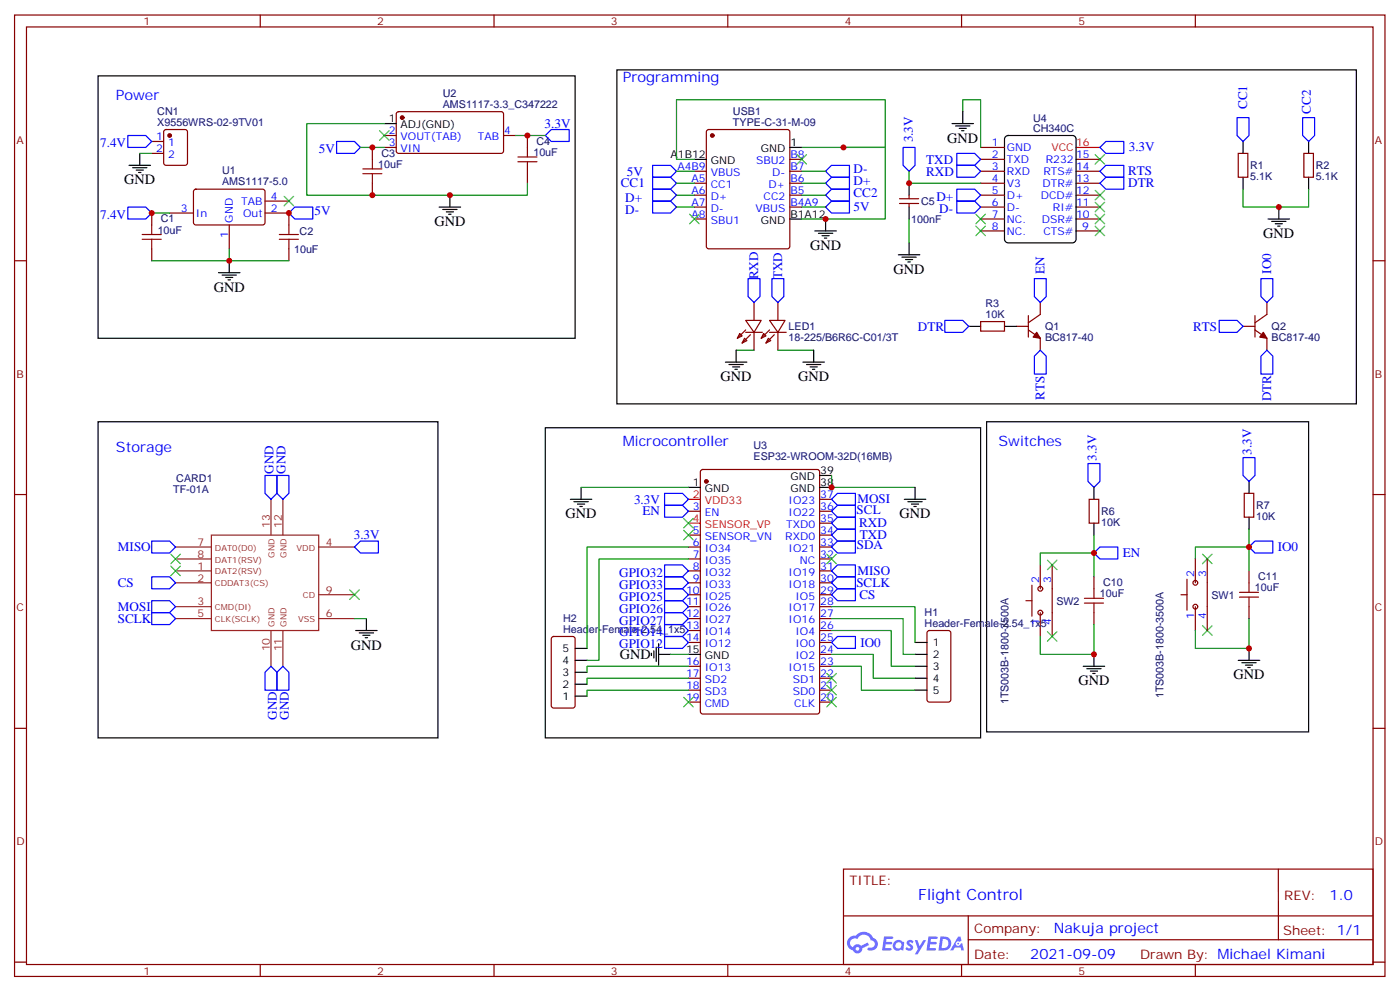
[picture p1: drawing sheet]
<svg xmlns="http://www.w3.org/2000/svg" width="414mm" height="293mm" viewBox="0 0 414 293" stroke-linecap="round" stroke-linejoin="round" font-family="sans-serif">
<g fill="none" stroke="#870000" stroke-width=".35">
<path d="M4.3 4.4h405.3v284.4h-405.3zM7.8 8h398.3v277.3h-398.3zM77 4.4v3.6M146.1 4.4v3.6M215.3 4.4v3.6M284.4 4.4v3.6M353.6 4.4v3.6M4.3 77.1h3.5M406.1 77.1h3.5M4.3 146.3h3.5M406.1 146.3h3.5M4.3 215.4h3.5"/>
<path d="M406.1 215.4h3.5M249.5 257h156.6v28.3h-156.6zM378.1 257.1v20.8M249.5 270.9h156.5M286.4 277.9h119.6M286.4 270.9v14.1M4.3 284.6h3.5M77 285.3v3.5M146.1 285.3v3.5M215.3 285.3v3.5M284.4 285.3v3.5M353.6 285.3v3.5"/>
<path d="M406.1 284.6h3.5"/>
</g>
<g fill="#5487ff">
<path d="M268.5 278.2a1.22 1.22 0 0 1 1.7 .3l-.4 .6a.47 .47 0 0 0-.3-.5 .47 .47 0 0 0-.5 .2l.1 .3a1.14 1.14 0 0 1 .8 1.7 1.14 1.14 0 0 1-1.9 0l-.2-.2 .5-.5 .7 .4a.29 .29 0 0 0 .3-.3 .29 .29 0 0 0-.3-.3 1.04 1.04 0 0 1-.5-1.7z"/>
<path d="M261.5 277h2.3l.4 .1-.2 .5-1.8 .1-.1 .9h1.5l.3 .3-.4 .4h-1.5l-.2 1.1h1.7l.2 .4-.2 .3h-2.6z"/>
<path d="M274.6 277h2.4l.3 .1-.1 .5-1.8 .1-.2 .9h1.6l.3 .3-.4 .4h-1.6l-.1 1.1h1.7l.2 .4-.2 .3h-2.7z"/>
<path d="M283.4 277h.7l.3 1.2-.6 .3a.69 .69 0 0 0-1 .3 .69 .69 0 0 0 .4 1 .69 .69 0 0 0 .9-.6l.5-.3 .6 2.2h-.8l-.3-.9h-1.7l-.5 .9h-.9z"/>
<path d="M270.6 278h.8l.6 1.9 1.1-1.9h.8l-2.5 4.2h-.8l.9-1.5z"/>
<path d="M278.2 277l-.6 4.1h1.3a2.11 2.11 0 0 0 2.5-2.1 2.11 2.11 0 0 0-2.6-2zM278.9 277.7a1.39 1.39 0 0 1 1.7 1.4 1.39 1.39 0 0 1-1.8 1.3h-.3z"/>
<path d="M264.5 278.6a1.54 1.54 0 0 0-.1 2.1 1.54 1.54 0 0 0 2.1 .2l.7 .2 .2-2.3-.1-.2-.4-.1a1.49 1.49 0 0 0-2.4 .1zM264.7 279.6a.95 .95 0 0 1 1.9 0 .95 .95 0 0 1-1.9 0z"/>
<path d="M251.2 277.3a2.18 2.18 0 0 0 1.1 3.8 1.44 1.44 0 0 0 1.6 .9 1.44 1.44 0 0 0 1.1-1.5l2.1-1-.5-.7-1.9 .9a1.47 1.47 0 0 0-2.4 .5 1.39 1.39 0 0 1-.7-2 1.39 1.39 0 0 1 2-.5 2.12 2.12 0 0 1 2.2-1.3 2.12 2.12 0 0 1 1.8 1.7 1.14 1.14 0 0 1 1.1 1.4 1.14 1.14 0 0 1-1.6 .8 .43 .43 0 0 0-.5 .3 .43 .43 0 0 0 .4 .5 1.98 1.98 0 0 0 2.5-1.2 1.98 1.98 0 0 0-1.3-2.5 3.1 3.1 0 0 0-5.2-.7l-.9 .1zM253.1 280.6a.55 .55 0 0 1 1.1 0 .55 .55 0 0 1-1.1 0z"/>
<circle cx="283.4" cy="279.1" r=".26"/>
</g>
<g fill="none" stroke="#000" stroke-width=".35">
<path d="M29 22.4h141.1v77.6h-141.1zM113.7 36.5h3.5M182.5 20.7h218.7v98.8h-218.7zM281.6 36.5h6.3M282.6 37.3h4.3M283.7 38h2.1M284.4 38.7h.7M284.8 33v3.5M38.2 48.9h6.3M39.2 49.6h4.3M40.3 50.3h2.1M41 51h.7"/>
<path d="M41.3 45.4v3.5M133.1 57.7v3.5M205.4 47.1h3.5M233.6 43.6h3.5M268.9 54.2v3.5M297.3 40.5l.9-.4h19l.9 .4 .2 .6v29.7l-.5 .8-.6 .2h-19l-.9-.5-.2-.5v-29.7zM367.7 41.8v3.6M367.7 52.4v3.6M387.1 41.8v3.6M387.1 52.4v3.6M67.8 77.1v3.5M129.9 61.2h6.3"/>
<path d="M131 61.9h4.2M132 62.7h2.1M132.7 63.4h.7M233.6 64.8h3.5M241 68.3h6.4M242.1 69h4.2M243.1 69.7h2.2M243.8 70.4h.7M244.2 64.8v3.5M265.7 75.4h6.4M266.8 76.1h4.2M267.8 76.8h2.1"/>
<path d="M268.5 77.5h.7M268.9 61.2v3.6M268.9 71.8v3.6M375.1 64.8h6.3M376.1 65.5h4.3M377.2 66.2h2.1M377.9 66.9h.7M378.2 61.2v3.6M64.6 80.6h6.4M65.7 81.4h4.2M66.7 82.1h2.2M67.5 82.8h.7"/>
<path d="M286.5 96.5h3.6M297.1 96.5h3.5M214.6 107.1h6.3M215.6 107.8h4.3M216.7 108.5h2.1M217.4 109.2h.7M217.7 103.6v3.5M237.5 107.1h6.3M238.5 107.8h4.3M239.6 108.5h2.1M240.3 109.2h.7M240.7 103.6v3.5"/>
<path d="M29 124.7h100.5v93.5h-100.5zM161.3 126.5h128.8v91.7h-128.8zM291.8 124.7h95.3v91.8h-95.3zM168.7 147.7h6.3M169.8 148.4h4.2M170.8 149.1h2.1M171.5 149.8h.7M171.9 144.1v3.6M203.6 144.1h3.6M242.4 144.1h3.6M242.4 140.6h3.6M267.5 147.7h6.3"/>
<path d="M268.5 148.4h4.3M269.6 149.1h2.1M270.3 149.8h.7M270.7 144.1v3.6M323.6 144.1v3.6M323.6 154.7v3.6M369.4 142.4v3.5M369.4 153v3.5M105.2 186.5h6.3M106.3 187.2h4.2M107.3 187.9h2.1M108 188.6h.7"/>
<path d="M108.4 183v3.5M170.1 195.3h3.5M170.1 198.8h3.5M170.1 191.8h3.5M192.7 193.2v.7M193.4 192.5v2.1M194.1 191.4v4.3M194.8 193.5h3.5M194.8 190.4v6.3M203.6 193.5h3.6M270.7 193.5h3.5M270.7 197.1h3.5"/>
<path d="M270.7 190h3.5M320.4 197.1h6.3M321.5 197.8h4.2M322.5 198.5h2.1M323.2 199.2h.7M323.6 193.5v3.6M366.3 195.3h6.3M367.3 196h4.2M368.4 196.7h2.1M369.1 197.4h.7M369.4 191.8v3.5M170.1 205.9h3.5"/>
<path d="M170.1 202.4h3.5M270.7 200.6h3.5M270.7 204.1h3.5"/>
</g>
<g fill="none" stroke="#870000" stroke-width=".35">
<path d="M48.6 38.5l.5-.2h5.7l.6 .4 .1 9.5-.5 .6-5.9 .1-.6-.5-.1-9.4zM117.4 33.2l.5-.2 30.6 .1 .4 .6v11.2l-.7 .5-30.6-.1-.4-.6v-11zM209.1 38.5l.5-.2h23.3l.5 .2 .2 .5v33.9l-.2 .5-.5 .2h-23.3l-.5-.2-.2-.5v-33.9zM44.9 41.8h3.5M44.9 45.4h3.5M57.5 56.2l.4-.2h20.1l.4 .7-.1 9.4-.6 .4h-20l-.5-.7v-9.1zM78.4 59.5h7M110.1 43.6v3.5M110.1 54.2v3.5M113.7 40.1h3.5M113.7 43.6h3.5M148.9 40.1h3.6"/>
<path d="M156 40.1v3.5M156 50.7v3.5M205.4 50.7h3.5M205.4 54.2h3.5M205.4 57.7h3.5M233.6 50.7h3.5M233.6 54.2h3.5M233.6 57.7h3.5M233.6 47.1h3.5M266.1 58.8h5.6M268.9 57.7v1.1M290.1 43.6h7"/>
<path d="M290.1 50.7h7M290.1 54.2h7M290.1 57.7h7M290.1 47.1h7M318.3 50.7h7M318.3 54.2h7M318.3 57.7h7M318.3 47.1h7M366.3 45.4h2.8v7h-2.8zM385.7 45.4h2.8v7h-2.8zM44.9 63v3.5M44.9 73.6v3.5"/>
<path d="M50.2 63h7M67.8 66.5v7.1M78.4 63h7v3.5M85.4 73.6v3.5M205.4 61.2h3.5M205.4 64.8h3.5M233.6 61.2h3.5M266.1 60.2h5.6M268.9 60.2v1M290.1 61.2h7M290.1 64.8h7M290.1 68.3h7"/>
<path d="M318.3 61.2h7M318.3 64.8h7M318.3 68.3h7M218.8 98.6l.7 .7-1.4 .7zM220.6 94.8h4.5l-2.1 3.5zM220.6 97.6l-2.5 2.4M220.6 98.3h4.9M222 99l-2.5 2.5M223 89.5v5.3M223 98.3v5.3M225.8 98.6l.8 .7-1.5 .7zM227.6 94.8h4.6l-2.1 3.5z"/>
<path d="M227.6 98.3h5M227.6 97.6l-2.5 2.4M229 99l-2.4 2.5M230.1 89.5v5.3M230.1 98.3v5.3M290.1 95.1h7v2.8h-7zM300.6 96.5h3.6M304.2 97.6l3.5 2.4v3.6M304.2 93.3v6.4M307.7 89.5v3.5l-3.5 2.5M367.7 96.5h3.5M371.2 97.6l3.5 2.4v3.6"/>
<path d="M371.2 93.3v6.4M374.7 89.5v3.5l-3.5 2.5M220.2 100l.7 .8-1.4 .7zM227.3 100l.7 .8-1.4 .7zM207.4 139.1l.5-.2h33.8l.7 .4v71.2l-.4 .6-34.1 .1-.7-.5v-71.1zM203.6 151.2h3.6M203.6 158.3h3.6M242.4 151.2h3.6M242.4 158.3h3.6M242.4 154.7h3.6M242.4 147.7h3.6M322.2 147.7h2.8v7h-2.8z"/>
<path d="M368 145.9h2.8v7.1h-2.8zM203.6 161.8h3.6M203.6 165.3h3.6M203.6 168.8h3.6M203.6 172.4h3.6M203.6 175.9h3.6M203.6 179.4h3.6M242.4 161.8h3.6M242.4 165.3h3.6M242.4 168.8h3.6M242.4 172.4h3.6M242.4 175.9h3.6"/>
<path d="M242.4 179.4h3.6M303.5 177.7h1.7M305.2 173.1v9.1M307.7 167.1v7M311.2 167.1v21.1M323.6 170.6v3.5M349.3 175.9h1.8M351.1 171.3v9.2M353.6 165.3v7.1M353.6 179.4v7.1M357.1 165.3v21.2M369.4 168.8v3.6"/>
<path d="M369.4 179.4v3.6M163.3 188.4l.5-.2h5.6l.7 .5v20l-.5 .7h-5.8l-.7-.5v-20zM203.6 183h3.6M203.6 186.5h3.6M203.6 190h3.6M203.6 197.1h3.6M242.4 183h3.6M242.4 186.5h3.6M242.4 190h3.6M242.4 197.1h3.6M242.4 193.5h3.6M274.4 186.7l.5-.2h5.6l.7 .4v20l-.4 .7h-5.9l-.7-.4v-20z"/>
<path d="M307.7 181.2v7M323.6 181.2v3.5M203.6 200.6h3.6M203.6 204.1h3.6M203.6 207.6h3.6M242.4 200.6h3.6M242.4 204.1h3.6M242.4 207.6h3.6"/>
<circle cx="307.7" cy="174.1" r=".71"/>
<circle cx="353.6" cy="172.4" r=".71"/>
<circle cx="353.6" cy="179.4" r=".71"/>
<circle cx="307.7" cy="181.2" r=".71"/>
</g>
<g fill="#870000" stroke="#870000" stroke-width=".35">
<path d="M306.6 98.3l1.1 1.7-2.1-.3z"/>
<path d="M373.7 98.3l1 1.7-2.1-.3z"/>
<circle cx="50.2" cy="40.1" r=".53"/>
<circle cx="119" cy="34.8" r=".53"/>
<circle cx="208.9" cy="142.4" r=".53"/>
<circle cx="210.7" cy="40.1" r=".53"/>
</g>
<g fill="none" stroke="#00f" stroke-width=".35">
<path d="M365.9 34.8h3.5v5.3l-1.7 1.7-1.8-1.7zM385.3 34.8h3.5v5.3l-1.7 1.7-1.8-1.7zM37.8 40.1h5.3l1.8 1.7-1.8 1.8h-5.3zM99.6 41.8h5.2l1.8 1.8-1.8 1.8h-5.2zM161.3 40.1l1.8-1.8h5.2v3.5h-5.2zM193 48.9h5.3l1.8 1.8-1.8 1.7h-5.3zM193 52.4h5.3l1.8 1.8-1.8 1.8h-5.3zM193 56h5.3l1.8 1.7-1.8 1.8h-5.3zM193 59.5h5.3l1.8 1.7-1.8 1.8h-5.3zM244.2 57.7l1.8-1.7h5.2v3.5h-5.2zM244.2 54.2l1.8-1.8h5.2v3.6h-5.2zM246 48.9h5.2v3.5h-5.2l-1.8-1.7z"/>
<path d="M267.1 43.6h3.6v5.3l-1.8 1.8-1.8-1.8zM283 45.4h5.3l1.8 1.7-1.8 1.8h-5.3zM283 48.9h5.3l1.8 1.8-1.8 1.7h-5.3zM283 56h5.3l1.8 1.7-1.8 1.8h-5.3zM283 59.5h5.3l1.8 1.7-1.8 1.8h-5.3zM325.3 43.6l1.8-1.8h5.3v3.6h-5.3zM325.3 50.7l1.8-1.8h5.3v3.5h-5.3zM327.1 52.4h5.3v3.6h-5.3l-1.8-1.8zM37.8 61.2h5.3l1.8 1.8-1.8 1.8h-5.3zM85.4 63l1.8-1.8h5.3v3.6h-5.3zM244.2 61.2l1.8-1.7h5.2v3.5h-5.2zM221.3 82.4h3.5v5.3l-1.8 1.8-1.7-1.8z"/>
<path d="M228.3 82.4h3.5v5.3l-1.7 1.8-1.8-1.8zM279.5 94.8h5.3l1.7 1.7-1.7 1.8h-5.3zM305.9 82.4h3.6v5.3l-1.8 1.8-1.8-1.8zM360.6 94.8h5.3l1.8 1.7-1.8 1.8h-5.3zM373 82.4h3.5v5.3l-1.8 1.8-1.7-1.8zM307.7 103.6l1.8 1.7v5.3h-3.6v-5.3zM374.7 103.6l1.8 1.7v5.3h-3.5v-5.3zM321.8 137.1h3.5v5.3l-1.7 1.7-1.8-1.7zM367.7 135.3h3.5v5.3l-1.8 1.8-1.7-1.8zM78.4 140.6h3.5v5.3l-1.7 1.8-1.8-1.8zM81.9 140.6h3.5v5.3l-1.7 1.8-1.8-1.8zM196.6 145.9h5.3l1.7 1.8-1.7 1.7h-5.3z"/>
<path d="M196.6 149.4h5.3l1.7 1.8-1.7 1.8h-5.3zM246 154.7l1.7-1.7h5.3v3.5h-5.3zM246 158.3l1.7-1.8h5.3v3.5h-5.3zM246 147.7l1.7-1.8h5.3v3.5h-5.3zM247.7 149.4h5.3v3.6h-5.3l-1.7-1.8zM44.9 160h5.3l1.7 1.8-1.7 1.7h-5.3zM44.9 177.7h5.3l1.7 1.7-1.7 1.8h-5.3zM44.9 170.6h5.3l1.7 1.8-1.7 1.7h-5.3zM104.8 161.8l1.8-1.8h5.3v3.5h-5.3zM196.6 167.1h5.3l1.7 1.7-1.7 1.8h-5.3zM196.6 170.6h5.3l1.7 1.8-1.7 1.7h-5.3zM196.6 174.1h5.3l1.7 1.8-1.7 1.8h-5.3z"/>
<path d="M196.6 177.7h5.3l1.7 1.7-1.7 1.8h-5.3zM246 168.8l1.7-1.7h5.3v3.5h-5.3zM246 172.4l1.7-1.8h5.3v3.5h-5.3zM246 175.9l1.7-1.8h5.3v3.6h-5.3zM246 161.8l1.7-1.8h5.3v3.5h-5.3zM323.6 163.5l1.7-1.7h5.3v3.5h-5.3zM369.4 161.8l1.8-1.8h5.3v3.5h-5.3zM44.9 181.2h5.3l1.7 1.8-1.7 1.7h-5.3zM80.2 197.1l1.7 1.7v5.3h-3.5v-5.3zM83.7 197.1l1.7 1.7v5.3h-3.5v-5.3zM196.6 181.2h5.3l1.7 1.8-1.7 1.7h-5.3zM196.6 184.7h5.3l1.7 1.8-1.7 1.7h-5.3z"/>
<path d="M196.6 188.2h5.3l1.7 1.8-1.7 1.8h-5.3zM246 190l1.7-1.8h5.3v3.6h-5.3z"/>
</g>
<g fill="none" stroke="#a10000" stroke-width=".35">
<path d="M107.3 51.4h5.7M107.3 50h5.7M110.1 47.1v2.9M110.1 51.4v2.8M153.2 47.8h5.6M153.2 46.4h5.6M156 43.6v2.8M156 47.8v2.9M42.1 70.8h5.6M42.1 69.4h5.6M44.9 66.5v2.9M44.9 70.8v2.8"/>
<path d="M82.6 70.8h5.7M82.6 69.4h5.7M85.4 66.5v2.9M85.4 70.8v2.8M320.7 178.4h5.7M320.7 177h5.7M323.6 174.1v2.9M323.6 178.4v2.8M366.6 176.6h5.7M366.6 175.2h5.7M369.4 172.4v2.8M369.4 176.6v2.8"/>
</g>
<g fill="none" stroke="#008700" stroke-width=".35">
<path d="M113.7 36.5h-23v21.2h65.3v-3.5M284.8 33v-3.5h5.3v14.1M41.3 45.4h3.6M106.6 43.6h7.1M152.5 40.1h8.8M200.1 50.7h5.3M200.1 54.2h5.3M200.1 57.7h5.3M237.1 43.6h24.7v-14.1h-61.7v17.6h5.3M237.1 50.7h7.1M237.1 54.2h7.1M237.1 57.7h7.1"/>
<path d="M249.5 43.6h12.3v21.2h-24.7M268.9 50.7v3.5h21.2M367.7 56v5.2h19.4v-5.2M44.9 63h5.3M44.9 77.1h40.5M67.8 73.6v3.5M200.1 61.2h5.3M237.1 61.2h7.1M268.9 64.8v7M217.7 103.6h5.3M230.1 103.6h10.6M171.9 144.1h31.7"/>
<path d="M246 140.6v3.5h24.7M323.6 158.3v5.2M369.4 156.5v5.3M203.6 161.8h-30v30M203.6 165.3h-26.4v30h-3.6M246 179.4h24.7v10.6M307.7 167.1v-3.6h15.9v7.1M353.6 165.3v-3.5h15.8v7M104.8 183h3.6M198.3 193.5h5.3M203.6 197.1h-30v1.7M246 183h21.1v10.5h3.6"/>
<path d="M246 186.5h17.6v10.6h7.1M246 193.5h12.3v7.1h12.4M246 197.1h8.8v7h15.9M323.6 184.7v8.8h-15.9v-5.3M369.4 183v8.8h-15.8v-5.3M203.6 200.6h-30v1.8M203.6 204.1h-30v1.8"/>
</g>
<path d="M318.3 43.6h7M203.6 147.7h3.6M203.6 154.7h3.6" fill="none" stroke="#f00" stroke-width=".35"/>
<g fill="none" stroke="#3c3" stroke-width=".35">
<path d="M112.3 38.7l2.8 2.8M115.1 38.7l-2.8 2.8M84 58.1l2.9 2.8M86.9 58.1l-2.9 2.8M235.7 45.7l2.8 2.8M238.5 45.7l-2.8 2.8M323.9 56.3l2.8 2.8M323.9 59.8l2.8 2.9M323.9 45.7l2.8 2.8M326.7 56.3l-2.8 2.8M326.7 59.8l-2.8 2.9M326.7 45.7l-2.8 2.8"/>
<path d="M204 63.4l2.8 2.8M206.8 63.4l-2.8 2.8M288.6 63.4l2.9 2.8M288.6 66.9l2.9 2.8M291.5 63.4l-2.9 2.8M291.5 66.9l-2.9 2.8M323.9 63.4l2.8 2.8M323.9 66.9l2.8 2.8M326.7 63.4l-2.8 2.8M326.7 66.9l-2.8 2.8M202.2 153.3l2.8 2.8M202.2 156.8l2.8 2.9"/>
<path d="M205 153.3l-2.8 2.8M205 156.8l-2.8 2.9M50.5 163.9l2.8 2.8M50.5 167.4l2.8 2.9M53.3 163.9l-2.8 2.8M53.3 167.4l-2.8 2.9M103.4 174.5l2.9 2.8M106.3 174.5l-2.9 2.8M244.5 163.9l2.9 2.8M247.4 163.9l-2.9 2.8M309.8 165.7l2.8 2.8M312.6 165.7l-2.8 2.8"/>
<path d="M355.7 163.9l2.8 2.8M358.5 163.9l-2.8 2.8M244.5 199.2l2.9 2.8M247.4 199.2l-2.9 2.8M309.8 186.8l2.8 2.9M312.6 186.8l-2.8 2.9M355.7 185.1l2.8 2.8M358.5 185.1l-2.8 2.8M202.2 206.2l2.8 2.9M205 206.2l-2.8 2.9M244.5 206.2l2.9 2.9M244.5 202.7l2.9 2.8"/>
<path d="M247.4 206.2l-2.9 2.9M247.4 202.7l-2.9 2.8"/>
</g>
<g fill="none" stroke="#8c2424" stroke-width=".35">
<path d="M62.5 158.3h31.8v28.2h-31.8zM80.2 147.7v10.6M83.7 147.7v10.6M51.9 168.8h10.6M51.9 172.4h10.6M51.9 179.4h10.6M51.9 161.8h10.6M51.9 165.3h10.6M94.3 161.8h10.5M94.3 175.9h10.5M51.9 183h10.6M80.2 186.5v10.6"/>
<path d="M83.7 186.5v10.6M94.3 183h10.5"/>
</g>
<g fill="#c00">
<circle cx="44.9" cy="63" r=".88"/>
<circle cx="67.8" cy="77.1" r=".88"/>
<circle cx="85.4" cy="63" r=".88"/>
<circle cx="110.1" cy="43.6" r=".88"/>
<circle cx="156" cy="40.1" r=".88"/>
<circle cx="133.1" cy="57.7" r=".88"/>
<circle cx="378.2" cy="61.2" r=".88"/>
<circle cx="268.9" cy="54.2" r=".88"/>
<circle cx="323.6" cy="163.5" r=".88"/>
<circle cx="369.4" cy="161.8" r=".88"/>
<circle cx="369.4" cy="191.8" r=".88"/>
<circle cx="323.6" cy="193.5" r=".88"/>
<circle cx="249.5" cy="43.6" r=".88"/>
<circle cx="244.2" cy="64.8" r=".88"/>
<circle cx="110.1" cy="57.7" r=".88"/>
<circle cx="246" cy="144.1" r=".88"/>
</g>
<text font-size="4.6" fill="#00f" x="271.6" y="266.1">Flight Control</text>
<g font-size="4.2" fill="#00f">
<text x="34.3" y="29.5">Power</text>
<text x="184.2" y="24.2">Programming</text>
<text x="184.2" y="131.8">Microcontroller</text>
<text x="295.3" y="131.8">Switches</text>
<text x="34.3" y="133.6">Storage</text>
<text x="393.3" y="266.3">1.0</text>
<text x="311.7" y="275.9">Nakuja project</text>
<text x="304.7" y="283.7">2021-09-09</text>
</g>
<g font-size="4.2">
<text x="280.2" y="42.2">GND</text>
<text x="36.8" y="54.5">GND</text>
<text x="128.5" y="66.9">GND</text>
<text x="373.7" y="70.4">GND</text>
<text x="239.6" y="73.9">GND</text>
<text x="264.3" y="81">GND</text>
<text x="63.2" y="86.3">GND</text>
<text x="213.1" y="112.7">GND</text>
<text x="236.1" y="112.7">GND</text>
<text x="167.3" y="153.3">GND</text>
<text x="266.1" y="153.3">GND</text>
<text x="103.8" y="192.1">GND</text>
<text x="183.3" y="194.9">GND</text>
<text x="319" y="202.7">GND</text>
<text x="364.8" y="200.9">GND</text>
</g>
<g font-size="3.9" fill="#00f">
<text x="368.9" y="32.3" transform="rotate(-90 368.9 32.3)">CC1</text>
<text x="387.7" y="33.6" transform="rotate(-90 387.7 33.6)">CC2</text>
<text x="161.1" y="37.8">3.3V</text>
<text x="29.6" y="43.6">7.4V</text>
<text x="94.3" y="45.4">5V</text>
<text x="270" y="42.1" transform="rotate(-90 270 42.1)">3.3V</text>
<text x="333.9" y="44.8">3.3V</text>
<text x="185.4" y="51.9">5V</text>
<text x="252.5" y="51.3">D-</text>
<text x="274" y="48.4">TXD</text>
<text x="274" y="52">RXD</text>
<text x="333.7" y="51.9">RTS</text>
<text x="183.6" y="55.4">CC1</text>
<text x="184.9" y="59.7">D+</text>
<text x="252.5" y="58.4">CC2</text>
<text x="252.5" y="54.8">D+</text>
<text x="276.9" y="59.5">D+</text>
<text x="333.7" y="55.4">DTR</text>
<text x="29.6" y="64.8">7.4V</text>
<text x="93" y="63.7">5V</text>
<text x="184.9" y="63.2">D-</text>
<text x="252.4" y="62.5">5V</text>
<text x="277.8" y="63.1">D-</text>
<text x="224.3" y="82.6" transform="rotate(-90 224.3 82.6)">RXD</text>
<text x="231.3" y="82.6" transform="rotate(-90 231.3 82.6)">TXD</text>
<text x="308.9" y="80.9" transform="rotate(-90 308.9 80.9)">EN</text>
<text x="376" y="80.9" transform="rotate(-90 376 80.9)">IO0</text>
<text x="271.5" y="97.8">DTR</text>
<text x="352.9" y="97.8">RTS</text>
<text x="309" y="118.4" transform="rotate(-90 309 118.4)">RTS</text>
<text x="376" y="118.6" transform="rotate(-90 376 118.6)">DTR</text>
<text x="324.3" y="136.3" transform="rotate(-90 324.3 136.3)">3.3V</text>
<text x="370.2" y="134.5" transform="rotate(-90 370.2 134.5)">3.3V</text>
<text x="80.9" y="140.1" transform="rotate(-90 80.9 140.1)">GND</text>
<text x="84.4" y="140.1" transform="rotate(-90 84.4 140.1)">GND</text>
<text x="187.6" y="149">3.3V</text>
<text x="253.6" y="148.9">MOSI</text>
<text x="190" y="152.4">EN</text>
<text x="253.4" y="151.9">SCL</text>
<text x="254.1" y="155.9">RXD</text>
<text x="104.6" y="159.5">3.3V</text>
<text x="254.3" y="159.4">TXD</text>
<text x="34.9" y="163">MISO</text>
<text x="253.4" y="162.5">SDA</text>
<text x="332.1" y="164.8">EN</text>
<text x="378" y="163">IO0</text>
<text x="34.9" y="173.7">CS</text>
<text x="183.2" y="170.6">GPIO32</text>
<text x="253.3" y="173.5">SCLK</text>
<text x="253.6" y="170.1">MISO</text>
<text x="183.2" y="174.1">GPIO33</text>
<text x="183.2" y="177.7">GPIO25</text>
<text x="254.2" y="177.1">CS</text>
<text x="34.9" y="184.3">SCLK</text>
<text x="34.9" y="180.7">MOSI</text>
<text x="183.2" y="181.2">GPIO26</text>
<text x="183.2" y="184.7">GPIO27</text>
<text x="183.2" y="188.2">GPIO14</text>
<text x="183.2" y="191.8">GPIO12</text>
<text x="254.5" y="191.2">IO0</text>
<text x="81.9" y="212.8" transform="rotate(-90 81.9 212.8)">GND</text>
<text x="85.5" y="212.8" transform="rotate(-90 85.5 212.8)">GND</text>
</g>
<g font-size="3.9" fill="#800">
<text x="251.2" y="261.6">TITLE:</text>
<text x="379.9" y="266.3">REV:</text>
<text x="288.2" y="275.8">Company:</text>
<text x="379.5" y="276.4">Sheet: 1/1</text>
<text x="288.2" y="283.5">Date:</text>
<text x="337.2" y="283.6">Drawn By: Michael Kimani</text>
</g>
<g font-size="3.2" fill="#800">
<text x="42.4" y="7.4">1</text>
<text x="111.5" y="7.4">2</text>
<text x="180.7" y="7.4">3</text>
<text x="249.8" y="7.4">4</text>
<text x="319" y="7.4">5</text>
<text x="4.8" y="42.5">A</text>
<text x="406.6" y="42.5">A</text>
<text x="4.8" y="111.7">B</text>
<text x="406.6" y="111.7">B</text>
<text x="4.8" y="180.8">C</text>
<text x="406.6" y="180.8">C</text>
<text x="4.8" y="250">D</text>
<text x="406.6" y="250">D</text>
<text x="42.4" y="288.3">1</text>
<text x="111.5" y="288.3">2</text>
<text x="180.7" y="288.3">3</text>
<text x="249.8" y="288.3">4</text>
<text x="319" y="288.3">5</text>
</g>
<g font-size="3.2" fill="#000080">
<text x="131" y="28.8">U2</text>
<text x="46.5" y="33.9">CN1</text>
<text x="131" y="32">AMS1117-3.3_C347222</text>
<text x="216.8" y="34.1">USB1</text>
<text x="305.6" y="36">U4</text>
<text x="46.5" y="37.1">X9556WRS-02-9TV01</text>
<text x="216.8" y="37.3">TYPE-C-31-M-09</text>
<text x="305.6" y="38.9">CH340C</text>
<text x="112.8" y="46.3">C3</text>
<text x="157.8" y="46.2">10uF</text>
<text x="158.7" y="42.8">C4</text>
<text x="65.7" y="51.5">U1</text>
<text x="111.9" y="49.7">10uF</text>
<text x="369.8" y="53.2">5.1K</text>
<text x="369.8" y="50">R1</text>
<text x="389.2" y="53.2">5.1K</text>
<text x="389.2" y="50">R2</text>
<text x="65.7" y="54.7">AMS1117-5.0</text>
<text x="47.6" y="65.7">C1</text>
<text x="269.5" y="65.9">100nF</text>
<text x="272.4" y="60.7">C5</text>
<text x="46.6" y="69.1">10uF</text>
<text x="88.6" y="69.5">C2</text>
<text x="87" y="74.8">10uF</text>
<text x="291.5" y="94.1">10K</text>
<text x="291.5" y="90.9">R3</text>
<text x="233.3" y="100.9">18-225/B6R6C-C01/3T</text>
<text x="233.3" y="97.7">LED1</text>
<text x="309.1" y="100.8">BC817-40</text>
<text x="309.1" y="97.7">Q1</text>
<text x="376.1" y="100.8">BC817-40</text>
<text x="376.1" y="97.7">Q2</text>
<text x="222.9" y="135.9">ESP32-WROOM-32D(16MB)</text>
<text x="222.9" y="132.8">U3</text>
<text x="52.2" y="142.5">CARD1</text>
<text x="51.2" y="145.9">TF-01A</text>
<text x="325.7" y="155.5">10K</text>
<text x="325.7" y="152.3">R6</text>
<text x="371.5" y="153.8">10K</text>
<text x="371.5" y="150.6">R7</text>
<text x="326.3" y="173.3">C10</text>
<text x="372.1" y="171.5">C11</text>
<text x="312.5" y="178.8">SW2</text>
<text x="325.3" y="176.7">10uF</text>
<text x="358.3" y="177.1">SW1</text>
<text x="371.2" y="174.9">10uF</text>
<text x="166.6" y="184">H2</text>
<text x="273.5" y="185.4">Header-Female-2.54_1x5</text>
<text x="273.5" y="182.2">H1</text>
<text x="166.6" y="187.2">Header-Female-2.54_1x5</text>
<text x="298.2" y="208.3" transform="rotate(-90 298.2 208.3)">1TS003B-1800-3500A</text>
<text x="344.1" y="206.5" transform="rotate(-90 344.1 206.5)">1TS003B-1800-3500A</text>
</g>
<g font-size="3.2" fill="#00f">
<text x="46.2" y="41.5">1</text>
<text x="115" y="39.7">2</text>
<text x="118.5" y="41.5">VOUT(TAB)</text>
<text x="141.3" y="41.5">TAB</text>
<text x="149.1" y="39.7">4</text>
<text x="46.2" y="45">2</text>
<text x="49.7" y="43.3">1</text>
<text x="49.7" y="46.8">2</text>
<text x="115" y="43.3">3</text>
<text x="118.5" y="45">VIN</text>
<text x="233.8" y="46.8">B8</text>
<text x="293.3" y="46.8">2</text>
<text x="293.3" y="43.3">1</text>
<text x="297.8" y="44.7">GND</text>
<text x="318.3" y="46.8">15</text>
<text x="200.4" y="50.3">A4B9</text>
<text x="204.6" y="53.8">A5</text>
<text x="210.2" y="52.1">VBUS</text>
<text x="223.6" y="48.5">SBU2</text>
<text x="228.4" y="52.1">D-</text>
<text x="233.8" y="53.8">B6</text>
<text x="233.8" y="50.3">B7</text>
<text x="293.3" y="53.8">4</text>
<text x="293.3" y="50.3">3</text>
<text x="297.8" y="51.7">RXD</text>
<text x="297.8" y="48.2">TXD</text>
<text x="308.6" y="51.7">RTS#</text>
<text x="309.3" y="48.2">R232</text>
<text x="318.3" y="50.3">14</text>
<text x="318.3" y="53.8">13</text>
<text x="80.2" y="59.1">4</text>
<text x="204.6" y="57.4">A6</text>
<text x="210.2" y="55.6">CC1</text>
<text x="210.2" y="59.1">D+</text>
<text x="225.9" y="59.1">CC2</text>
<text x="227.3" y="55.6">D+</text>
<text x="233.8" y="57.4">B5</text>
<text x="293.3" y="57.4">5</text>
<text x="297.8" y="58.8">D+</text>
<text x="297.8" y="55.2">V3</text>
<text x="307.9" y="58.8">DCD#</text>
<text x="308.4" y="55.2">DTR#</text>
<text x="318.3" y="57.4">12</text>
<text x="53.4" y="62.7">3</text>
<text x="57.9" y="64.1">In</text>
<text x="68.9" y="65.8" transform="rotate(-90 68.9 65.8)">GND</text>
<text x="71.4" y="60.5">TAB</text>
<text x="71.9" y="64.1">Out</text>
<text x="80.2" y="62.7">2</text>
<text x="204.6" y="60.9">A7</text>
<text x="204.6" y="64.4">A8</text>
<text x="210.2" y="62.7">D-</text>
<text x="223.5" y="62.7">VBUS</text>
<text x="233.8" y="60.9">B4A9</text>
<text x="293.3" y="64.4">7</text>
<text x="293.3" y="60.9">6</text>
<text x="297.8" y="65.8">NC.</text>
<text x="297.8" y="62.3">D-</text>
<text x="308.2" y="65.8">DSR#</text>
<text x="311.4" y="62.3">RI#</text>
<text x="318.3" y="60.9">11</text>
<text x="318.3" y="64.4">10</text>
<text x="67.5" y="70.3" transform="rotate(-90 67.5 70.3)">1</text>
<text x="210.2" y="66.2">SBU1</text>
<text x="293.3" y="67.9">8</text>
<text x="297.8" y="69.4">NC.</text>
<text x="308.6" y="69.4">CTS#</text>
<text x="320" y="67.9">9</text>
<text x="233.3" y="149.1">IO23</text>
<text x="242.6" y="147.3">37</text>
<text x="205" y="150.8">3</text>
<text x="208.5" y="152.6">EN</text>
<text x="233.3" y="152.6">IO22</text>
<text x="242.6" y="154.4">35</text>
<text x="242.6" y="150.8">36</text>
<text x="205" y="157.9">5</text>
<text x="205" y="161.4">6</text>
<text x="208.5" y="159.7">SENSOR_VN</text>
<text x="232.3" y="159.7">RXD0</text>
<text x="232.5" y="156.1">TXD0</text>
<text x="242.6" y="161.4">33</text>
<text x="242.6" y="157.9">34</text>
<text x="205" y="165">7</text>
<text x="208.5" y="163.2">IO34</text>
<text x="208.5" y="166.7">IO35</text>
<text x="233.3" y="163.2">IO21</text>
<text x="236.5" y="166.7">NC</text>
<text x="242.6" y="165">32</text>
<text x="205" y="168.5">8</text>
<text x="205" y="172">9</text>
<text x="208.5" y="170.3">IO32</text>
<text x="208.5" y="173.8">IO33</text>
<text x="233.3" y="173.8">IO18</text>
<text x="233.3" y="170.3">IO19</text>
<text x="242.6" y="172">30</text>
<text x="242.6" y="168.5">31</text>
<text x="307.3" y="172.4" transform="rotate(-90 307.3 172.4)">2</text>
<text x="310.9" y="172.4" transform="rotate(-90 310.9 172.4)">3</text>
<text x="353.2" y="170.6" transform="rotate(-90 353.2 170.6)">2</text>
<text x="356.7" y="170.6" transform="rotate(-90 356.7 170.6)">3</text>
<text x="202.9" y="175.5">10</text>
<text x="202.9" y="179.1">11</text>
<text x="208.5" y="177.3">IO25</text>
<text x="235.3" y="177.3">IO5</text>
<text x="242.6" y="179.1">28</text>
<text x="242.6" y="175.5">29</text>
<text x="202.9" y="182.6">12</text>
<text x="208.5" y="180.8">IO26</text>
<text x="208.5" y="184.4">IO27</text>
<text x="233.3" y="184.4">IO16</text>
<text x="233.3" y="180.8">IO17</text>
<text x="242.6" y="182.6">27</text>
<text x="307.3" y="185" transform="rotate(-90 307.3 185)">1</text>
<text x="310.9" y="185" transform="rotate(-90 310.9 185)">4</text>
<text x="353.2" y="183.2" transform="rotate(-90 353.2 183.2)">1</text>
<text x="356.7" y="183.2" transform="rotate(-90 356.7 183.2)">4</text>
<text x="202.9" y="186.1">13</text>
<text x="202.9" y="189.7">14</text>
<text x="208.5" y="187.9">IO14</text>
<text x="208.5" y="191.4">IO12</text>
<text x="235.3" y="191.4">IO0</text>
<text x="235.3" y="187.9">IO4</text>
<text x="242.6" y="189.7">25</text>
<text x="242.6" y="186.1">26</text>
<text x="202.9" y="196.7">16</text>
<text x="235.3" y="194.9">IO2</text>
<text x="242.6" y="196.7">23</text>
<text x="242.6" y="193.2">24</text>
<text x="202.9" y="200.2">17</text>
<text x="202.9" y="203.8">18</text>
<text x="208.5" y="198.5">IO13</text>
<text x="208.5" y="202">SD2</text>
<text x="233.3" y="198.5">IO15</text>
<text x="234.5" y="202">SD1</text>
<text x="242.6" y="203.8">21</text>
<text x="242.6" y="200.2">22</text>
<text x="202.9" y="207.3">19</text>
<text x="208.5" y="205.5">SD3</text>
<text x="208.5" y="209.1">CMD</text>
<text x="234.5" y="205.5">SD0</text>
<text x="234.9" y="209.1">CLK</text>
<text x="242.6" y="207.3">20</text>
</g>
<g font-size="3.2">
<text x="115" y="36.2">1</text>
<text x="118.5" y="38">ADJ(GND)</text>
<text x="198.3" y="46.8">A1B12</text>
<text x="225" y="45">GND</text>
<text x="233.8" y="43.3">1</text>
<text x="210.2" y="48.5">GND</text>
<text x="233.8" y="64.4">B1A12</text>
<text x="225" y="66.2">GND</text>
<text x="205" y="143.8">1</text>
<text x="233.8" y="142">GND</text>
<text x="242.6" y="143.8">38</text>
<text x="242.6" y="140.3">39</text>
<text x="208.5" y="145.6">GND</text>
<text x="233.8" y="145.6">GND</text>
<text x="275.9" y="191.1">1</text>
<text x="166.3" y="196.4">4</text>
<text x="166.3" y="192.8">5</text>
<text x="202.9" y="193.2">15</text>
<text x="208.5" y="194.9">GND</text>
<text x="275.9" y="194.6">2</text>
<text x="166.3" y="203.4">2</text>
<text x="166.3" y="199.9">3</text>
<text x="275.9" y="198.1">3</text>
<text x="275.9" y="201.6">4</text>
<text x="166.3" y="206.9">1</text>
<text x="275.9" y="205.2">5</text>
</g>
<g font-size="3.2" fill="#f00">
<text x="311" y="44.7">VCC</text>
<text x="318.3" y="43.3">16</text>
<text x="205" y="147.3">2</text>
<text x="208.5" y="149.1">VDD33</text>
<text x="205" y="154.4">4</text>
<text x="208.5" y="156.1">SENSOR_VP</text>
</g>
<g font-size="3.2" fill="#8d2323">
<text x="58.4" y="161.4">7</text>
<text x="79.8" y="156.1" transform="rotate(-90 79.8 156.1)">13</text>
<text x="83.3" y="156.1" transform="rotate(-90 83.3 156.1)">12</text>
<text x="96.4" y="161.4">4</text>
<text x="58.4" y="165">8</text>
<text x="58.4" y="168.5">1</text>
<text x="58.4" y="172">2</text>
<text x="58.4" y="179.1">3</text>
<text x="96.4" y="175.5">9</text>
<text x="58.4" y="182.6">5</text>
<text x="96.4" y="182.6">6</text>
<text x="79.8" y="192.6" transform="rotate(-90 79.8 192.6)">10</text>
<text x="83.3" y="192.6" transform="rotate(-90 83.3 192.6)">11</text>
</g>
<g font-size="2.5" fill="#8d2323">
<text x="63.6" y="162.8">DAT0(D0)</text>
<text x="63.6" y="166.4">DAT1(RSV)</text>
<text x="81.2" y="165" transform="rotate(-90 81.2 165)">GND</text>
<text x="84.7" y="165" transform="rotate(-90 84.7 165)">GND</text>
<text x="87.7" y="162.8">VDD</text>
<text x="63.6" y="169.9">DAT2(RSV)</text>
<text x="63.6" y="173.4">CDDAT3(CS)</text>
<text x="89.6" y="177">CD</text>
<text x="63.6" y="180.5">CMD(DI)</text>
<text x="63.6" y="184">CLK(SCLK)</text>
<text x="81.2" y="185.4" transform="rotate(-90 81.2 185.4)">GND</text>
<text x="84.7" y="185.4" transform="rotate(-90 84.7 185.4)">GND</text>
<text x="88.1" y="184">VSS</text>
</g>
</svg>
